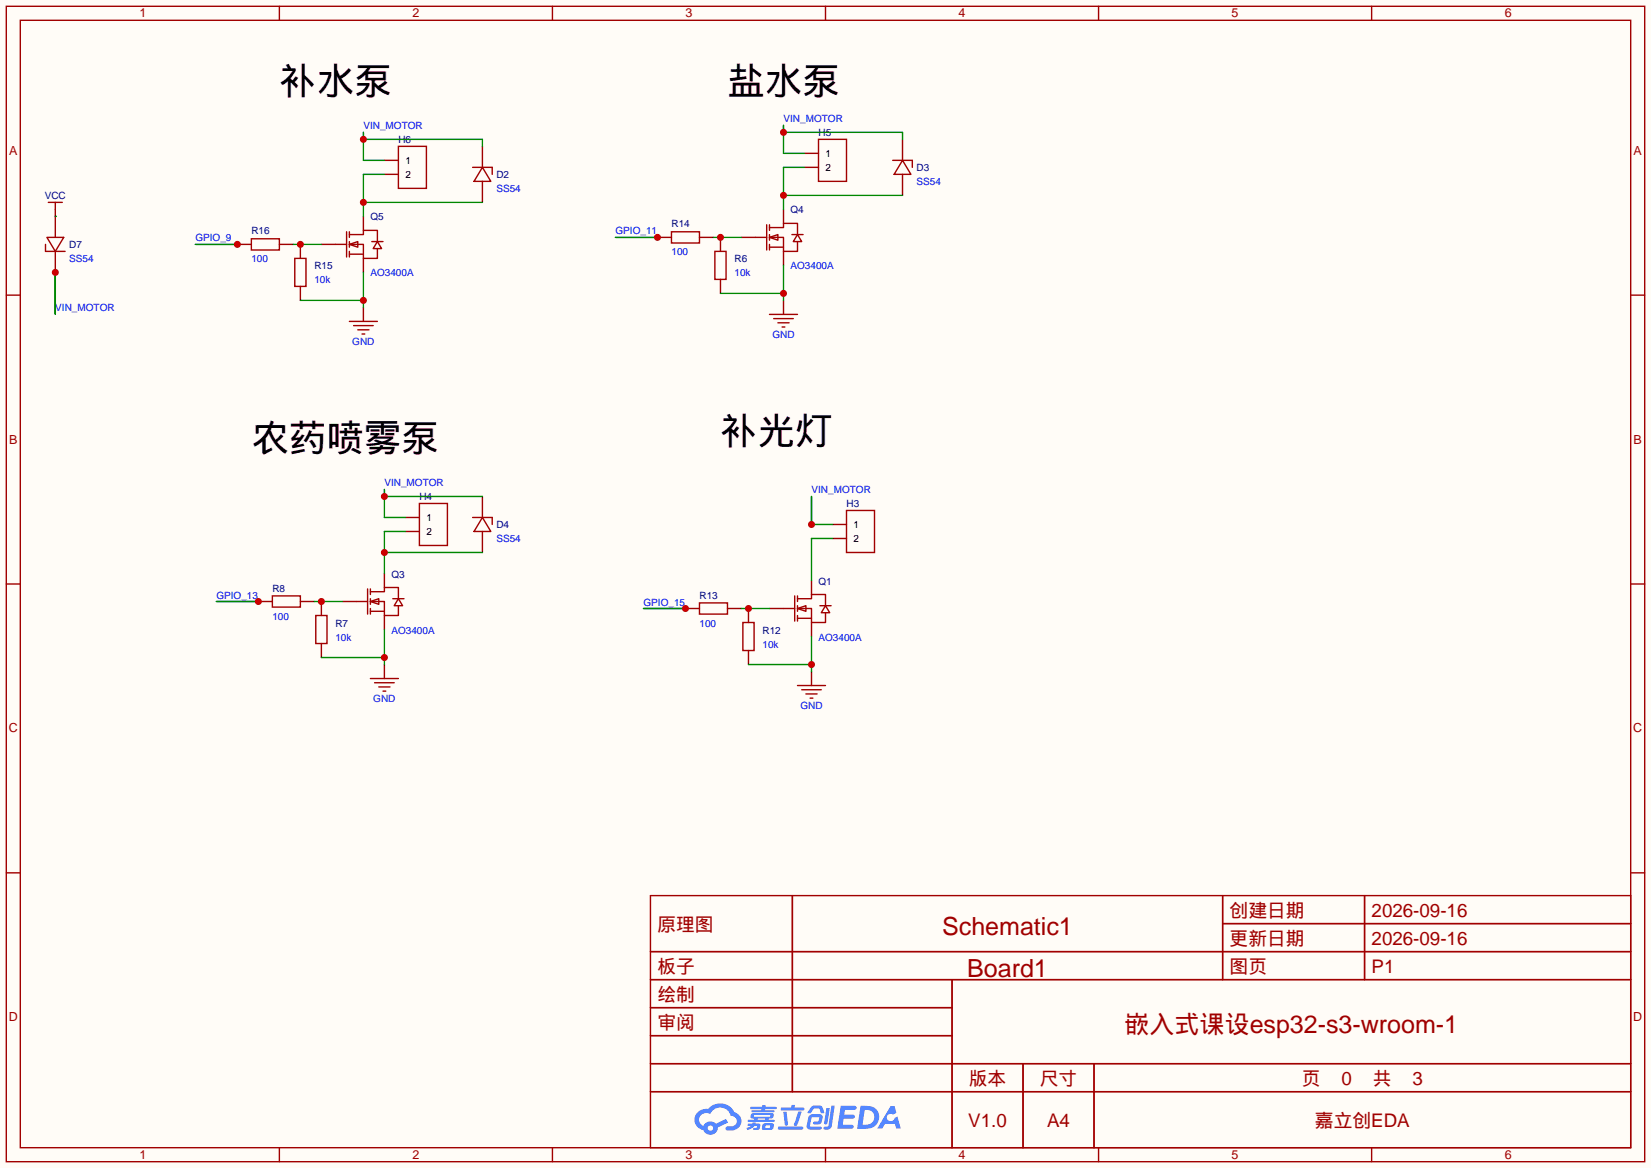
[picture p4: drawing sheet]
<svg xmlns="http://www.w3.org/2000/svg" width="299mm" height="212mm" viewBox="0 0 299 212" stroke-linecap="round" stroke-linejoin="round" font-family="sans-serif">
<path d="M0 0h299.5v211.8h-299.5z" fill="#fffcf7"/>
<g fill="none" stroke="#a10000" stroke-width=".25">
<path d="M1.1 1.1h297.2v209.6h-297.2zM3.7 3.7h292.1v204.5h-292.1zM50.7 1.1v2.6M100.2 1.1v2.6M149.7 1.1v2.6M199.3 1.1v2.6M248.8 1.1v2.6M1.1 53.5h2.6M295.8 53.5h2.5M1.1 105.9h2.6M295.8 105.9h2.5M1.1 158.3h2.6"/>
<path d="M295.8 158.3h2.5M50.7 208.2v2.5M100.2 208.2v2.5M149.7 208.2v2.5M199.3 208.2v2.5M248.8 208.2v2.5"/>
</g>
<g fill="#5487ff">
<path d="M152.5 200.6h1.6a1.34 1.34 0 0 1 1.2 .1 .37 .37 0 0 1-.3 .6h-1.7l-.2 .9h1.6a.37 .37 0 0 1 .4 .4 .37 .37 0 0 1-.4 .3h-1.7l-.2 1.1h.8a1.26 1.26 0 0 1 1.2 .2 .36 .36 0 0 1-.3 .5h-2.6z"/>
<path d="M161.5 200.6h.8l.3 1.2-.6 .3a.72 .72 0 0 0-1.1 .2 .72 .72 0 0 0 .3 1 .72 .72 0 0 0 1-.3l.1-.2 .5-.3 .6 2.2h-.8l-.3-.9h-1.8l-.5 .9h-.9z"/>
<path d="M149.9 201h.6l-.4 2.7a.31 .31 0 0 1-.3 .2 .31 .31 0 0 1-.3-.2z"/>
<path d="M150.8 200.5h.6l-.5 3.7a.97 .97 0 0 1-1.5 .5l.1-.3 .6-.1 .2-.1z"/>
<path d="M147.1 200.8l.5-.3h1.3l.3 .5 .3 .8-.1 .1h-.5l-.3-.8-.8-.1-.2 .1-.6 .8h-.5v-.2z"/>
<path d="M146.8 202.4l.4-.3h1.5a.69 .69 0 0 1 .5 .4 .69 .69 0 0 1-.1 .7 .74 .74 0 0 1-.8 .7h-.6a.27 .27 0 0 1-.2-.3 .27 .27 0 0 1 .3-.2h.6l.2-.8-1.4 .1-.3 1.6h1.9a.28 .28 0 0 1 .2 .3 .28 .28 0 0 1-.3 .3h-1.9l-.4-.3-.1-.4z"/>
<path d="M141.1 204.3h4.3a.28 .28 0 0 1 .3 .3 .28 .28 0 0 1-.3 .3h-4.2l-.1-.1z"/>
<path d="M144.8 201.6h.6l-.8 2.5a.3 .3 0 0 1-.4 .1 .3 .3 0 0 1-.2-.2z"/>
<path d="M142.1 201.6h.6l.2 2.3-.2 .3-.4-.2z"/>
<path d="M141.7 200.9h1.8l.2-.5h.5l-.1 .5h1.5a.27 .27 0 0 1 .3 .3 .27 .27 0 0 1-.3 .2h-3.8l-.2-.1z"/>
<path d="M135.7 203.8h.8v-.2h.6l-.1 .2h.8a.7 .7 0 0 1-.5 1.1h-.6v-.3l.6-.1v-.3h-.4a2.13 2.13 0 0 1-1.3 .7l-.2-.3 .8-.4h-.6z"/>
<path d="M136.1 200.7h2.1l.1-.2h.6l-.1 .2h1.9l.2 .3-.2 .2h-1.9l-.1 .2h1.6l.2 .2-.2 .1h-3.9l-.1-.3h1.8v-.2h-1.9l-.1-.2z"/>
<path d="M156.1 200.6l-.6 4.1h1.4a2.14 2.14 0 0 0 2.6-2.1 2.14 2.14 0 0 0-2.7-2zM156.8 201.3a1.37 1.37 0 0 1 1.8 1.2 1.37 1.37 0 0 1-1.5 1.5h-.7z"/>
<path d="M136.3 202.1a.47 .47 0 0 0-.2 .6 .47 .47 0 0 0 .6 .2l.1 .2h-1.1l-.1 .3 4.7 .1 .2-.2-.1-.2h-1l.1-.2a.6 .6 0 0 0 .7-.2 .6 .6 0 0 0 0-.8h-3.5zM136.8 202.2h2.8l.1 .1-.1 .3h-2.8zM137.4 202.9h1.4l-.1 .2h-1.2z"/>
<path d="M138.4 203.9a.9 .9 0 0 0-.1 1 2.48 2.48 0 0 0 1.9-.1 .84 .84 0 0 0 0-1l-1.4-.1zM138.9 204.1h.7l.1 .3-.2 .2-.7-.1z"/>
<path d="M126.6 201.7a1.91 1.91 0 0 0-.5 1.9 1.91 1.91 0 0 0 1.5 1.4 1.35 1.35 0 0 0 1.5 .8 1.35 1.35 0 0 0 1.1-1.3l1.9-.9-.4-.7-1.8 .9a1.41 1.41 0 0 0-2.3 .4 1.25 1.25 0 0 1-.6-1.8 1.25 1.25 0 0 1 1.8-.4 1.97 1.97 0 0 1 2-1.1 1.97 1.97 0 0 1 1.8 1.5 .96 .96 0 0 1 1 .9 .96 .96 0 0 1-.9 1h-.6a.39 .39 0 0 0-.5 .3 .39 .39 0 0 0 .4 .4 1.87 1.87 0 0 0 1.9-.5 1.87 1.87 0 0 0 .4-2l-.7-.6-.4-.2a2.86 2.86 0 0 0-4.8-.6h-.3a2.27 2.27 0 0 0-1.5 .6zM128.4 204.6a.5 .5 0 0 1 1 0 .5 .5 0 0 1-1 0z"/>
</g>
<g fill="none" stroke="#a10000" stroke-width=".25">
<path d="M8.8 36.7h2.5M10 36.7v1.3M72.3 26.5h5v7.7h-5zM85.7 30.4h3.6v1.2M87.5 30.4l1.5 2.5h-3zM148.5 25.3h5v7.6h-5zM161.9 29.1h3.6v1.3M163.7 29.1l1.5 2.5h-3zM8.3 44.3v1.3h3.5M8.5 43.1h3.1l-1.6 2.5zM45.6 43.3h5.1v2h-5.1zM53.5 46.9h2v5h-2z"/>
<path d="M60.8 44.3h2.1M62.9 42v4.6M63.4 44.3l1.5-.5v1zM63.4 42.5h2.5v-.7h2.6v2M63.4 44.3h2.5v2.6h2.6v-1.8M63.4 46.1h2.5M63.4 42v1.1M63.4 43.8v1M63.4 45.6v1M63.4 58.3h5.1M64.1 59.1h3.6M64.9 59.8h2"/>
<path d="M67.4 43.8h2.1M68.5 43.8l.7 1.3h-1.5zM121.8 42h5.1v2.1h-5.1zM129.7 45.6h2v5.1h-2zM137 43.1h2.1M139.1 40.8v4.5M139.6 43.1l1.5-.6v1.1zM139.6 41.3h2.5v-.8h2.6v2M139.6 43.1h2.5v2.5h2.6v-1.8M139.6 44.8h2.5M139.6 40.8v1M139.6 42.5v1.1"/>
<path d="M139.6 44.3v1M139.6 57h5.1M140.3 57.8h3.6M141.1 58.5h2M141.9 59.3h.5M143.6 42.5h2.1M144.7 42.5l.7 1.3h-1.5zM65.7 60.6h.5M76.1 91.3h5.1v7.6h-5.1zM85.7 93.9h3.6v1.2M87.5 93.9l1.5 2.5h-3zM153.5 92.6h5.1v7.6h-5.1z"/>
<path d="M49.4 108.1h5.1v2h-5.1zM57.3 111.6h2v5.1h-2zM64.6 109.1h2.1M66.7 106.8v4.6M67.2 109.1l1.5-.5v1zM67.2 107.3h2.5v-.7h2.6v2M67.2 109.1h2.5v2.5h2.6v-1.7M67.2 110.9h2.5M67.2 106.8v1M67.2 108.6v1M67.2 110.4v1M71.2 108.6h2.1"/>
<path d="M72.3 108.6l.7 1.3h-1.5zM126.9 109.3h5.1v2.1h-5.1zM134.7 112.9h2.1v5.1h-2.1zM142.1 110.4h2M144.1 108.1v4.5M144.7 110.4l1.5-.5v1zM144.7 108.6h2.5v-.8h2.5v2.1M144.7 110.4h2.5v2.5h2.5v-1.8M144.7 112.1h2.5M144.7 108.1v1M144.7 109.9v1M144.7 111.6v1"/>
<path d="M148.7 109.9h2M149.7 109.9l.8 1.2h-1.5zM67.2 123.1h5.1M67.9 123.8h3.6M68.7 124.6h2M69.5 125.3h.5M144.7 124.3h5M145.4 125.1h3.6M146.2 125.9h2M146.9 126.6h.5M118 172.6h177.8M118 162.4h177.8v45.8h-177.8z"/>
<path d="M118 177.7h177.8M143.7 162.4v35.6M172.7 177.7v30.5M221.8 162.4v15.3M221.8 167.5h74M247.5 162.4v15.3M118 182.8h54.7M118 192.9h177.8M118 187.8h54.7M118 198h177.8M185.6 192.9v15.3M198.4 192.9v15.3"/>
</g>
<g fill="none" stroke="#870000" stroke-width=".25">
<path d="M10 38v5.1M65.9 39.2v2.6M69.7 29.1h2.6M69.7 31.6h2.6M87.5 26.5v3.9M87.5 32.9v3.8M142.1 38v2.5M145.9 27.8h2.6M145.9 30.4h2.6M163.7 25.3v3.8M163.7 31.6v3.8M10 45.6v3.8"/>
<path d="M43.1 44.3h2.5M50.7 44.3h2.5M54.5 44.3v2.6M54.5 51.9v2.6M58.3 44.3h2.5M65.9 46.9v2.5M65.9 55.8v2.5M119.3 43.1h2.5M126.9 43.1h2.5M130.7 43.1v2.5M130.7 50.7v2.5M134.5 43.1h2.5"/>
<path d="M142.1 45.6v2.5M142.1 54.5v2.5M73.5 93.9h2.6M73.5 96.4h2.6M87.5 90v3.9M87.5 96.4v3.8M151 95.1h2.5M151 97.7h2.5M46.9 109.1h2.5M54.5 109.1h2.5M58.3 109.1v2.5M58.3 116.7v2.6"/>
<path d="M62.1 109.1h2.5M69.7 104v2.6M69.7 111.6v2.6M124.3 110.4h2.6M132 110.4h2.5M135.8 110.4v2.5M135.8 118v2.5M139.6 110.4h2.5M147.2 105.3v2.5M147.2 112.9v2.5M69.7 120.5v2.6M147.2 121.8v2.5"/>
</g>
<path d="M10 39.2h.1M151 97.7h-3.8v7.6M134.5 110.4h5.1" fill="none" stroke="#008700" stroke-width=".25"/>
<circle cx="135.8" cy="110.4" r=".63" fill="#c00"/>
<path d="M147.2 115.4v6.4M135.8 120.5h11.4" fill="none" stroke="#008700" stroke-width=".25"/>
<circle cx="147.2" cy="120.5" r=".63" fill="#c00"/>
<path d="M73.5 96.4h-3.8v7.6M69.7 100.2h17.8" fill="none" stroke="#008700" stroke-width=".25"/>
<circle cx="69.7" cy="100.2" r=".63" fill="#c00"/>
<path d="M57 109.1h5.1" fill="none" stroke="#008700" stroke-width=".25"/>
<circle cx="58.3" cy="109.1" r=".63" fill="#c00"/>
<path d="M58.3 119.3h11.4M69.7 114.2v6.3" fill="none" stroke="#008700" stroke-width=".25"/>
<circle cx="69.7" cy="119.3" r=".63" fill="#c00"/>
<path d="M142.1 35.4h21.6M145.9 30.4h-3.8v7.6" fill="none" stroke="#008700" stroke-width=".25"/>
<circle cx="142.1" cy="35.4" r=".63" fill="#c00"/>
<path d="M129.4 43.1h5.1" fill="none" stroke="#008700" stroke-width=".25"/>
<circle cx="130.7" cy="43.1" r=".63" fill="#c00"/>
<path d="M130.7 53.2h11.4M142.1 48.1v6.4" fill="none" stroke="#008700" stroke-width=".25"/>
<circle cx="142.1" cy="53.2" r=".63" fill="#c00"/>
<path d="M65.9 36.7h21.6M69.7 31.6h-3.8v7.6" fill="none" stroke="#008700" stroke-width=".25"/>
<circle cx="65.9" cy="36.7" r=".63" fill="#c00"/>
<path d="M53.2 44.3h5.1" fill="none" stroke="#008700" stroke-width=".25"/>
<circle cx="54.5" cy="44.3" r=".63" fill="#c00"/>
<path d="M54.5 54.5h11.4M65.9 49.4v6.4" fill="none" stroke="#008700" stroke-width=".25"/>
<circle cx="65.9" cy="54.5" r=".63" fill="#c00"/>
<path d="M10 49.4v7.6" fill="none" stroke="#008700" stroke-width=".25"/>
<circle cx="10" cy="49.4" r=".63" fill="#c00"/>
<path d="M147.2 90v5.1h3.8" fill="none" stroke="#008700" stroke-width=".25"/>
<circle cx="147.2" cy="95.1" r=".63" fill="#c00"/>
<path d="M116.7 110.4h7.6" fill="none" stroke="#008700" stroke-width=".25"/>
<circle cx="124.3" cy="110.4" r=".63" fill="#c00"/>
<path d="M39.2 109.1h7.7" fill="none" stroke="#008700" stroke-width=".25"/>
<circle cx="46.9" cy="109.1" r=".63" fill="#c00"/>
<path d="M69.7 88.8v5.1h3.8M69.7 90h17.8" fill="none" stroke="#008700" stroke-width=".25"/>
<circle cx="69.7" cy="90" r=".63" fill="#c00"/>
<path d="M111.6 43.1h7.7" fill="none" stroke="#008700" stroke-width=".25"/>
<circle cx="119.3" cy="43.1" r=".63" fill="#c00"/>
<path d="M142.1 22.7v5.1h3.8M142.1 24h21.6v1.3" fill="none" stroke="#008700" stroke-width=".25"/>
<circle cx="142.1" cy="24" r=".63" fill="#c00"/>
<path d="M35.4 44.3h7.7" fill="none" stroke="#008700" stroke-width=".25"/>
<circle cx="43.1" cy="44.3" r=".63" fill="#c00"/>
<path d="M65.9 24v5.1h3.8M65.9 25.3h21.6v1.2" fill="none" stroke="#008700" stroke-width=".25"/>
<circle cx="65.9" cy="25.3" r=".63" fill="#c00"/>
<g font-size="6.8">
<text x="50.7" y="17.1">补水泵</text>
<text x="132" y="17.1">盐水泵</text>
<text x="45.6" y="81.9">农药喷雾泵</text>
<text x="130.7" y="80.6">补光灯</text>
</g>
<g font-size="4.5" fill="#a00000">
<text x="170.9" y="169.5">Schematic1</text>
<text x="175.4" y="177.1">Board1</text>
<text x="204" y="187.3">嵌入式课设esp32-s3-wroom-1</text>
</g>
<g font-size="3.4" fill="#a00000">
<text x="223" y="166.3">创建日期</text>
<text x="248.8" y="166.3">2026-09-16</text>
<text x="119.3" y="168.9">原理图</text>
<text x="223" y="171.4">更新日期</text>
<text x="248.8" y="171.4">2026-09-16</text>
<text x="119.3" y="176.5">板子</text>
<text x="223" y="176.5">图页</text>
<text x="248.8" y="176.5">P1</text>
<text x="119.3" y="181.6">绘制</text>
<text x="119.3" y="186.7">审阅</text>
<text x="175.7" y="196.8">版本</text>
<text x="188.6" y="196.8">尺寸</text>
<text x="236.1" y="196.8">页</text>
<text x="243.3" y="196.8">0</text>
<text x="249" y="196.8">共</text>
<text x="256.2" y="196.8">3</text>
<text x="175.6" y="204.4">V1.0</text>
<text x="189.9" y="204.4">A4</text>
<text x="238.5" y="204.4">嘉立创EDA</text>
</g>
<g font-size="2.3" fill="#a00000">
<text x="25.3" y="3.1">1</text>
<text x="74.8" y="3.1">2</text>
<text x="124.3" y="3.1">3</text>
<text x="173.9" y="3.1">4</text>
<text x="223.4" y="3.1">5</text>
<text x="272.9" y="3.1">6</text>
<text x="1.7" y="28.1">A</text>
<text x="296.3" y="28.1">A</text>
<text x="1.7" y="80.5">B</text>
<text x="296.3" y="80.5">B</text>
<text x="1.6" y="132.8">C</text>
<text x="296.2" y="132.8">C</text>
<text x="1.6" y="185.2">D</text>
<text x="296.2" y="185.2">D</text>
<text x="25.3" y="210.1">1</text>
<text x="74.8" y="210.1">2</text>
<text x="124.3" y="210.1">3</text>
<text x="173.9" y="210.1">4</text>
<text x="223.4" y="210.1">5</text>
<text x="272.9" y="210.1">6</text>
</g>
<g font-size="1.8" fill="#00f">
<text x="65.9" y="23.5">VIN_MOTOR</text>
<text x="142.1" y="22.2">VIN_MOTOR</text>
<text x="90" y="34.9">SS54</text>
<text x="166.2" y="33.6">SS54</text>
<text x="12.6" y="47.6">SS54</text>
<text x="35.4" y="43.8">GPIO_9</text>
<text x="45.6" y="47.6">100</text>
<text x="111.6" y="42.5">GPIO_11</text>
<text x="121.8" y="46.3">100</text>
<text x="57" y="51.4">10k</text>
<text x="67.2" y="50.1">AO3400A</text>
<text x="133.2" y="50.1">10k</text>
<text x="143.4" y="48.9">AO3400A</text>
<text x="10" y="56.5">VIN_MOTOR</text>
<text x="63.9" y="62.6">GND</text>
<text x="140.1" y="61.3">GND</text>
<text x="69.7" y="88.2">VIN_MOTOR</text>
<text x="147.2" y="89.5">VIN_MOTOR</text>
<text x="90" y="98.4">SS54</text>
<text x="39.2" y="108.5">GPIO_13</text>
<text x="49.4" y="112.4">100</text>
<text x="116.7" y="109.8">GPIO_15</text>
<text x="126.9" y="113.6">100</text>
<text x="60.8" y="116.2">10k</text>
<text x="71" y="114.9">AO3400A</text>
<text x="138.3" y="117.4">10k</text>
<text x="148.5" y="116.2">AO3400A</text>
<text x="67.7" y="127.3">GND</text>
<text x="145.2" y="128.6">GND</text>
</g>
<g font-size="1.8" fill="#000080">
<text x="72.3" y="26">H6</text>
<text x="148.5" y="24.7">H5</text>
<text x="90" y="32.3">D2</text>
<text x="166.2" y="31.1">D3</text>
<text x="8.1" y="36.2">VCC</text>
<text x="67.2" y="40">Q5</text>
<text x="121.8" y="41.2">R14</text>
<text x="143.4" y="38.7">Q4</text>
<text x="12.6" y="45">D7</text>
<text x="45.6" y="42.5">R16</text>
<text x="133.2" y="47.6">R6</text>
<text x="57" y="48.9">R15</text>
<text x="76.1" y="90.8">H4</text>
<text x="90" y="95.8">D4</text>
<text x="153.5" y="92">H3</text>
<text x="49.4" y="107.3">R8</text>
<text x="71" y="104.7">Q3</text>
<text x="148.5" y="106">Q1</text>
<text x="60.8" y="113.6">R7</text>
<text x="126.9" y="108.5">R13</text>
<text x="138.3" y="114.9">R12</text>
</g>
<g font-size="1.8">
<text x="73.5" y="29.8">1</text>
<text x="149.7" y="28.5">1</text>
<text x="73.5" y="32.3">2</text>
<text x="149.7" y="31.1">2</text>
<text x="77.3" y="94.6">1</text>
<text x="154.8" y="95.8">1</text>
<text x="77.3" y="97.1">2</text>
<text x="154.8" y="98.4">2</text>
</g>
</svg>
